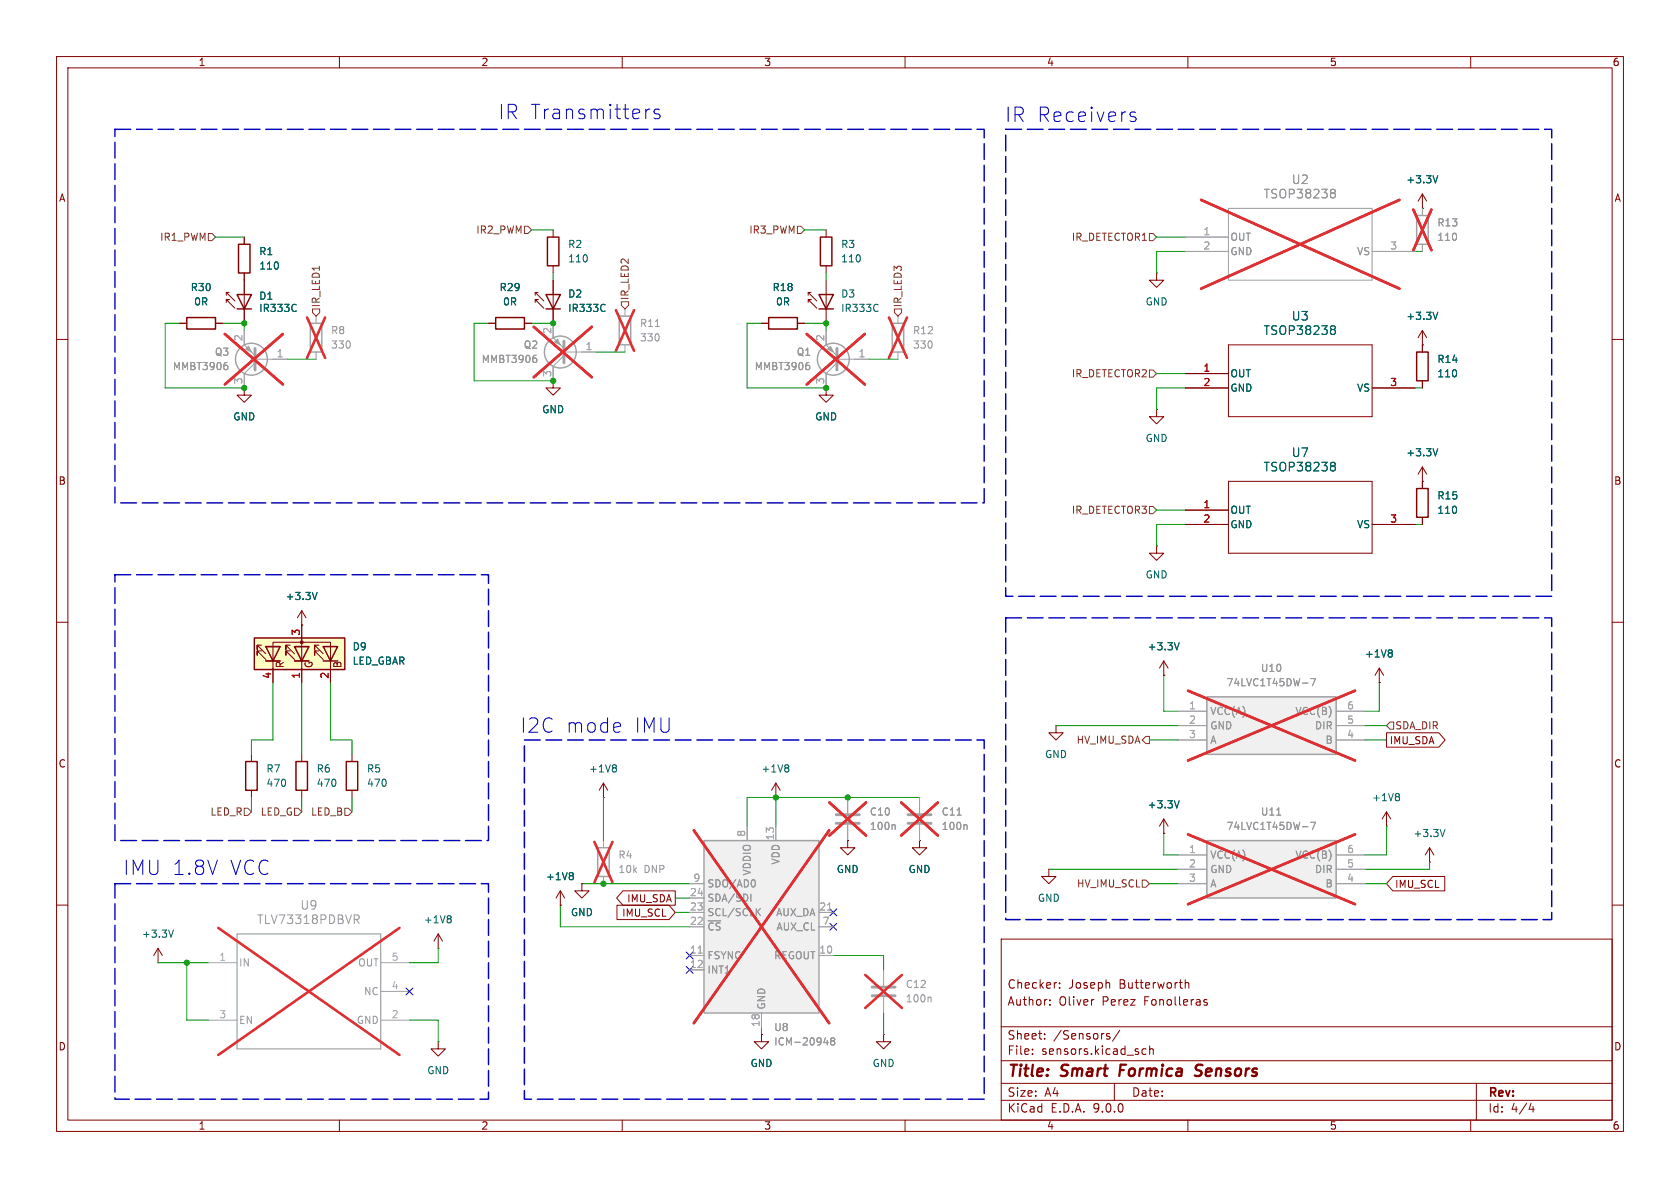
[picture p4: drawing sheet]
<svg xmlns="http://www.w3.org/2000/svg" width="297mm" height="210mm" viewBox="0 0 297 210" stroke-linecap="round" stroke-linejoin="round" font-family="sans-serif">
<g fill="none" stroke="#840000" stroke-width=".18">
<path d="M10 10h277v190h-277zM12 12h273v186h-273zM60 10v2M110 10v2M160 10v2M210 10v2M260 10v2M86.4 57.2h1.2M92.7 57.2h1.3M94.6 53.5v-.5h.5h-.5l1.5 1.5M94.6 51.7v.5M95.1 51.7h-.5l1.5 1.5"/>
<path d="M97.8 40.6v1.3M97.8 47v1.3M97.8 49.5v7.7M134.6 57.2h1.3M141 57.2h1.2M10 60h2M97.8 67.3v1.3h1.3l-1.3 1.3-1.3-1.3h1.3M97.8 67.3h.1M285 60h2M10 110h2M53.3 110.5h.1M53.3 108l-.7 1.2"/>
<path d="M53.3 108l.8 1.2M53.3 108v2.5M285 110h2M186.7 128.3v1.2h1.3l-1.3 1.3-1.3-1.3h1.3M186.7 128.3h.1M162.6 148.6v1.3h1.2l-1.2 1.2-1.3-1.2h1.3M162.6 148.6h.1M10 160h2M177 166h108v32h-108zM185.6 177.6v.1M185.6 176.8v.1M187.3 174.6v.1"/>
<path d="M187.3 173.8v.1M193.2 176.7h.2M209.5 173.2v1.5M209.5 173.8l.2-.1 .4 .1 .1 .9M213.4 176.8l-.4-.1-.2 .2 .1 .2 .5 .2v.3h-.6M285 160h2M60 198v2M110 198v2M156.2 182.9v1.3h1.3l-1.3 1.2-1.3-1.2h1.3M156.2 182.9h.1M160 198v2M177 194.5h108"/>
<path d="M177 191.5h108M177 187.5h108M177 181.5h108M182.5 186.3v.1M182.5 185.5v.1M184.7 183.6v.1M184.7 182.8v.1M195.8 183.2l.4 .1v.2l-.2 .2h-.3M195.8 182.7l.4 .1M197 191.5v3M198 182.1l-1.3 2M202.6 185.5l-.4-.1-.3 .3v.4l.1 .2h.6"/>
<path d="M203.2 185.5l.3-.1 .3 .1 .1 .9M203.2 184.9v1.5M210 198v2M260 198v2M261 191.5v6.5M270.7 195l-.4 1.1h.9M271 195.6v1"/>
</g>
<path d="M198.1 188.2l-.2 2M212.3 190a.85 .85 0 0 1-1.1 .1M212.3 188.2l-.7 .1a.46 .46 0 0 0-.2 .5 .46 .46 0 0 0 .3 .4l.6 .2" fill="none" stroke="#840000" stroke-width=".4"/>
<g fill="none" stroke="#a1a1a1" stroke-width=".18">
<path d="M251.5 36.8v1.3M97.8 57.2v2.5l1.9 1.9M146 58.4v2.6l2 1.9M251.5 43.2v1.3M99.7 62.2h5.7M99.7 62.9l-1.9 1.9v2.5M148 63.5h5.7M148 64.1l-2 1.9v2.6M106.7 148.6v1.3M106.7 154.9v1.3M149.9 141v2.8M149.9 145.8v2.8"/>
<path d="M162.6 141v2.8M162.6 145.8v2.8"/>
</g>
<path d="M99.7 60.3v3.8M148 61.6v3.8M147.8 144h4.1M147.8 145.5h4.1M160.5 144h4.1M160.5 145.5h4.1" fill="none" stroke="#a1a1a1" stroke-width=".51"/>
<g fill="none" stroke="#a1a1a1" stroke-width=".25">
<path d="M250.4 38.1h2.1v5.1h-2.1zM105.7 149.9h2v5h-2z"/>
<circle cx="99.1" cy="62.2" r="2.82"/>
<circle cx="147.3" cy="63.5" r="2.82"/>
</g>
<g fill="#a1a1a1" stroke="#a1a1a1" stroke-width=".18">
<path d="M146.3 61.7l.5-.5 .5 1z"/>
<path d="M98 60.5l.6-.6 .5 1.1z"/>
</g>
<path d="M94.5 62.8h.3M94.7 63.3l.2 .2v.3l-.2 .3M142.8 64.1h.2M142.9 64.6l.3 .2v.3l-.3 .2M158.1 145.8l.2 .2v.6M169.2 144.1h.7M170.8 145.8l.2 .2v.6" fill="none" stroke="#989898" stroke-width=".18"/>
<path d="M249.9 37.1l3.2 7.1M253.1 37.1l-3.2 7.1M94.4 57.8l10.2 8.9M104.6 57.8l-10.2 8.9M142.6 59l10.3 9M152.9 59l-10.3 9M105.1 148.8l3.2 7.2M108.3 148.8l-3.2 7.2M146.6 141.9l6.5 5.8M153.1 141.9l-6.5 5.8M159.3 141.9l6.5 5.8M165.8 141.9l-6.5 5.8" fill="none" stroke="#e12e31" stroke-width=".46"/>
<path d="M87.6 56.1h5.1v2.1h-5.1zM96.5 52.1h2.6l-1.3 2.5zM96.5 54.6h2.6M96.8 41.9h2v5.1h-2zM135.9 56.1h5.1v2.1h-5.1z" fill="none" stroke="#840000" stroke-width=".25"/>
<path d="M106.7 53.8l.3 .1M107 54.9l-.3 .2M56.1 104.7l-.5 1.3" fill="none" stroke="#006464" stroke-width=".18"/>
<path d="M45 112.8h16v5.6h-16z" fill="#ffffc2"/>
<path d="M45 112.8h16v5.6h-16zM47 114.3h2.5l-1.2 2.5zM47 116.8h2.5M52.1 114.3h2.5l-1.3 2.5zM52.1 116.8h2.5M57.1 114.3h2.6l-1.3 2.5zM57.1 116.8h2.6" fill="none" stroke="#840000" stroke-width=".25"/>
<g fill="none" stroke="#840000" stroke-width=".18">
<path d="M46.2 115.1h-.7v.7v-.7l1.5 1.5M46.2 114h-.7v.8v-.8l1.5 1.6M47 116.8h2.5M47 114.3h.1M47 114.3h2.5zM51.3 115.1h-.8v.7v-.7l1.6 1.5M51.3 114h-.8v.8v-.8l1.6 1.6M52.1 116.8h2.5M52.1 114.3h.1M52.1 114.3h2.5zM53.3 110.5v10.2M56.4 115.1h-.8v.7v-.7l1.5 1.5"/>
<path d="M56.4 114h-.8v.8v-.8l1.5 1.6M48.3 120.7v-7.2h10.1v7.2"/>
</g>
<circle cx="53.3" cy="113.5" r=".25" fill="#840000" stroke="#840000" stroke-width=".18"/>
<path d="M213.4 123.2h22.8v10.2h-22.8z" fill="#f0f0f0"/>
<g fill="none" stroke="#a1a1a1" stroke-width=".25">
<path d="M54.9 57.2h2v5h-2zM109.5 55.9h2v5.1h-2zM157.7 57.2h2.1v5h-2.1zM213.4 123.2h22.8v10.2h-22.8z"/>
<circle cx="44.4" cy="63.5" r="2.82"/>
</g>
<g fill="none" stroke="#a1a1a1" stroke-width=".18">
<path d="M43.2 58.4v2.6l1.9 1.9M55.9 55.9v1.3M110.5 54.6v1.3M158.7 55.9v1.3M45.1 63.5h5.7M45.1 64.1l-1.9 1.9v2.6M55.9 62.2v1.3M110.5 61v1.2M158.7 62.2v1.3M208.3 125.7h5.1M208.3 128.3h5.1M208.3 130.8h5.1"/>
<path d="M236.2 125.7h5.1M236.2 128.3h5.1M236.2 130.8h5.1M36.8 170.2h5.1M67.3 170.2h5.1M67.3 175.3h5.1M156.2 171.5v2.7M156.2 176.3v2.8M36.8 180.3h5.1M67.3 180.3h5.1"/>
</g>
<path d="M115.9 57.7h.7M39.9 64.1h.3M40 64.6l.3 .2v.3l-.3 .2M231.7 120h.9l-.6 1.2M62.6 161.7h.6l.3 .3-.1 .5h-.8M63 162.5l.5 .8M164.4 176.3l.2 .1v.7" fill="none" stroke="#989898" stroke-width=".18"/>
<g fill="none" stroke="#e12e31" stroke-width=".46">
<path d="M39.8 59l10.2 9M50 59l-10.2 9M54.3 56.1l3.2 7.2M57.5 56.1l-3.2 7.2M108.9 54.8l3.2 7.2M112.1 54.8l-3.2 7.2M157.1 56.1l3.3 7.2M160.4 56.1l-3.3 7.2M210 122.1l29.5 12.3M239.5 122.1l-29.5 12.3M38.6 164l32 22.5M70.6 164l-32 22.5"/>
<path d="M153 172.3l6.4 5.9M159.4 172.3l-6.4 5.9"/>
</g>
<path d="M33 56.1h5.1v2.1h-5.1zM41.9 52.1h2.5l-1.2 2.5zM41.9 54.6h2.5M42.2 43.2h2v5.1h-2zM144.8 52.1h2.5l-1.3 2.5zM144.8 54.6h2.5M145 41.9h2.1v5.1h-2.1zM43.4 134.6h2.1v5.1h-2.1zM52.3 134.6h2.1v5.1h-2.1zM61.2 134.6h2v5.1h-2z" fill="none" stroke="#840000" stroke-width=".25"/>
<g fill="none" stroke="#840000" stroke-width=".18">
<path d="M31.7 57.2h1.3M38.1 57.2h1.3M40 53.5v-.5h.5h-.5l1.5 1.5M40 51.7v.5M40.5 51.7h-.5l1.5 1.5M43.2 41.9v1.3M43.2 48.3v8.9M142.9 53.5v-.5h.5h-.5l1.5 1.5M142.9 51.7v.5M143.4 51.7h-.5l1.5 1.5M146 40.6v1.3M146 47v1.3"/>
<path d="M146 49.5v7.7M43.2 68.6v1.3h1.2l-1.2 1.2-1.3-1.2h1.3M43.2 68.6h.1M146 68.6v1.3h1.3l-1.3 1.2-1.2-1.2h1.2M146 68.6h.1M205.7 119.4h.1M205.7 116.8l-.7 1.3M205.7 116.8l.8 1.3M205.7 116.8v2.6M44.4 133.4v1.2M44.4 139.7v1.3M53.3 133.4v1.2"/>
<path d="M53.3 139.7v1.3M62.2 133.4v1.2M62.2 139.7v1.3M137.2 138.4l-.8 1.3M137.2 138.4l.7 1.3M137.2 138.4v2.6M137.2 141h.1M149.9 148.6v1.3h1.2l-1.2 1.2-1.3-1.2h1.3M149.9 148.6h.1M205.7 147.3h.1M205.7 144.8v2.5M205.7 144.8l-.7 1.3"/>
<path d="M205.7 144.8l.8 1.3M27.9 170.2h.1M27.9 167.6l-.7 1.3M27.9 167.6l.8 1.3M27.9 167.6v2.6M77.5 167.6h.1M77.5 165.1l-.8 1.3M77.5 165.1l.7 1.3M77.5 165.1v2.5M77.5 184.2v1.2h1.2l-1.2 1.3-1.3-1.3h1.3M77.5 184.2h.1M134.6 182.9v1.3h1.3l-1.3 1.2-1.3-1.2h1.3"/>
<path d="M134.6 182.9h.1"/>
</g>
<path d="M52.1 53.8l.3 .1M52.4 54.9l-.3 .2M155 53.8l.2 .1M155.2 54.9l-.2 .2M208.5 113.6l-.5 1.3M139.2 135.2l.3 .2-.3 .3 .3 .3v.2l-.3 .3M208.5 141.5l-.5 1.3M30.7 164.4l-.5 1.3M79.5 161.9l.3 .2-.3 .3 .3 .3v.2l-.3 .2" fill="none" stroke="#006464" stroke-width=".18"/>
<path d="M45.1 61.6v3.8M154.2 174.5h4M154.2 176h4" fill="none" stroke="#a1a1a1" stroke-width=".51"/>
<path d="M43.4 61.7l.5-.5 .5 1z" fill="#a1a1a1" stroke="#a1a1a1" stroke-width=".18"/>
<path d="M41.9 165.1h25.4v20.3h-25.4z" fill="none" stroke="#a1a1a1" stroke-width=".2"/>
<path d="M124.5 148.6h20.3v30.5h-20.3z" fill="#f0f0f0"/>
<path d="M124.5 148.6h20.3v30.5h-20.3z" fill="none" stroke="#a1a1a1" stroke-width=".25"/>
<path d="M121.9 156.2h2.6M121.9 158.8h2.6M132.1 146.1v2.5M137.2 146.1v2.5M121.9 161.3h2.6M121.9 163.8h2.6M121.9 168.9h2.6M121.9 171.5h2.6M134.6 179.1v2.5M144.8 161.3h2.5M144.8 163.8h2.5M144.8 168.9h2.5" fill="none" stroke="#a1a1a1" stroke-width=".18"/>
<path d="M132.7 158.1v1.2M133.2 155.5a.79 .79 0 0 1 0 1.3M133.9 161.1l.5 .8M134.4 160.6l-.7 .7M145.6 184.3h.8M146.2 183.9v.8M147.1 184l-.2-.2 .2-.3h.2l.3 .2-.3 .3M147.1 184l-.2 .2v.4l.2 .1h.4l.1-.2v-.3l-.3-.2M147.1 184h.2" fill="none" stroke="#989898" stroke-width=".18"/>
<path d="M123.4 168.5h.8M146.3 160.9h.7" fill="none" stroke="#aaa" stroke-width=".18"/>
<path d="M122.7 146.8l23.9 34.1M146.6 146.8l-23.9 34.1" fill="none" stroke="#e12e31" stroke-width=".46"/>
<g fill="none" stroke="#840000" stroke-width=".18">
<path d="M204.5 48.3v1.2h1.2l-1.2 1.3-1.3-1.3h1.3M204.5 48.3h.1M204.5 72.4v1.3h1.2l-1.2 1.2-1.3-1.2h1.3M204.5 72.4h.1M204.5 96.5v1.3h1.2l-1.2 1.3-1.3-1.3h1.3M204.5 96.5h.1M243.8 118.1l-.7 1.3M243.8 118.1l.8 1.3M243.8 118.1v2.6M106.7 138.4l-.8 1.3M106.7 138.4l.7 1.3M106.7 138.4v2.6"/>
<path d="M243.8 120.7h.1M99.1 157.5l-.8 1.3M99.1 157.5l.7 1.3M99.1 157.5v2.5M102.9 156.2v1.3h1.2l-1.2 1.3-1.3-1.3h1.3M102.9 156.2h.1M106.7 141h.1M245.1 146.1h.1M245.1 143.5l-.8 1.3M245.1 143.5l.8 1.3M245.1 143.5v2.6M252.7 152.4h.1"/>
<path d="M252.7 149.9l-.7 1.2M252.7 149.9l.8 1.2M252.7 149.9v2.5M99.1 160h.1"/>
</g>
<path d="M245.9 114.9l.2 .2-.2 .3 .2 .3v.2l-.2 .2M108.7 135.2l.3 .2-.3 .3 .3 .3v.2l-.3 .3M101.1 154.2l.3 .3-.3 .3 .3 .2v.3l-.3 .2M247.2 140.3l.2 .2-.2 .3 .2 .3v.2l-.2 .2M255.5 146.6l-.5 1.3" fill="none" stroke="#006464" stroke-width=".18"/>
<path d="M213.4 148.6h22.8v10.2h-22.8z" fill="#f0f0f0"/>
<path d="M213.4 148.6h22.8v10.2h-22.8z" fill="none" stroke="#a1a1a1" stroke-width=".25"/>
<g fill="none" stroke="#a1a1a1" stroke-width=".18">
<path d="M217.2 36.8h25.4v12.7h-25.4zM251.5 36.8v1.3M43.2 58.4v2.6M97.8 57.2v2.5M146 58.4v2.6M209.5 41.9h7.7M209.5 44.5h7.7M242.6 44.5h7.6M251.5 43.2v1.3M43.2 66v2.6M48.3 63.5h2.5M97.8 64.8v2.5"/>
<path d="M102.9 62.2h2.5M146 66v2.6M151.1 63.5h2.6M208.3 125.7h5.1M208.3 128.3h5.1M208.3 130.8h5.1M236.2 125.7h5.1M236.2 128.3h5.1M236.2 130.8h5.1M121.9 156.2h2.6M121.9 158.8h2.6M132.1 146.1v2.5"/>
<path d="M137.2 146.1v2.5M149.9 141v2.8M149.9 145.8v2.8M162.6 141v2.8M162.6 145.8v2.8M208.3 151.1h5.1M208.3 153.7h5.1M208.3 156.2h5.1M236.2 151.1h5.1M236.2 153.7h5.1M236.2 156.2h5.1M121.9 161.3h2.6"/>
<path d="M121.9 163.8h2.6M121.9 168.9h2.6M121.9 171.5h2.6M134.6 179.1v2.5M144.8 161.3h2.5M144.8 163.8h2.5M144.8 168.9h2.5"/>
</g>
<g fill="none" stroke="#989898" stroke-width=".18">
<path d="M235.5 33.5h.3l.3 .3-.3 .3M235.5 34.1h.3M235.8 34.1l.2 .2 .1 .4-.2 .2-.4 .1M39.9 64.1h.3M40 64.6l.3 .2v.3l-.3 .2M94.5 62.8h.3M94.7 63.3l.2 .2v.3l-.2 .3M142.8 64.1h.2M142.9 64.6l.3 .2v.3l-.3 .2M231.7 120h.9l-.6 1.2M132.7 158.1v1.2M133.2 155.5a.79 .79 0 0 1 0 1.3"/>
<path d="M158.1 145.8l.2 .2v.6M169.2 144.1h.7M170.8 145.8l.2 .2v.6M225.7 144.1h.7M231.7 145.4h.9l-.6 1.2M133.9 161.1l.5 .8M134.4 160.6l-.7 .7M145.6 184.3h.8M146.2 183.9v.8M147.1 184l-.2-.2 .2-.3h.2l.3 .2-.3 .3M147.1 184l-.2 .2v.4l.2 .1h.4l.1-.2v-.3l-.3-.2M147.1 184h.2"/>
</g>
<g fill="none" stroke="#e12e31" stroke-width=".46">
<path d="M212.3 35.3l35.1 15.7M247.4 35.3l-35.1 15.7M249.9 37.1l3.2 7.1M253.1 37.1l-3.2 7.1M39.8 59l10.2 9M50 59l-10.2 9M94.4 57.8l10.2 8.9M104.6 57.8l-10.2 8.9M142.6 59l10.3 9M152.9 59l-10.3 9M210 122.1l29.5 12.3M239.5 122.1l-29.5 12.3"/>
<path d="M122.7 146.8l23.9 34.1M146.6 146.8l-23.9 34.1M146.6 141.9l6.5 5.8M153.1 141.9l-6.5 5.8M159.3 141.9l6.5 5.8M165.8 141.9l-6.5 5.8M210 147.5l29.5 12.3M239.5 147.5l-29.5 12.3"/>
</g>
<g fill="none" stroke="#840000" stroke-width=".18">
<path d="M251.5 36.8h.1M251.5 34.3v2.5M251.5 34.3l-.8 1.3M251.5 34.3l.7 1.3M31.7 57.2h1.3M38.1 57.2h1.3M43.2 41.9v1.3M43.2 48.3v3.8M43.2 54.6v2.6M86.4 57.2h1.2M92.7 57.2h1.3M97.8 49.5v2.6"/>
<path d="M97.8 54.6v2.6M134.6 57.2h1.3M141 57.2h1.2M251.5 58.4v3.8M251.5 58.4l-.8 1.3M251.5 58.4l.7 1.3M43.2 68.6h.1M97.8 67.3h.1M146 68.6h.1M209.5 66h7.7M209.5 68.6h7.7M217.2 61h25.4v12.7h-25.4z"/>
<path d="M242.6 68.6h7.6M251.5 61h.1M251.5 67.3v1.3M209.5 90.2h7.7M209.5 92.7h7.7M217.2 85.1h25.4v12.7h-25.4zM242.6 92.7h7.6M251.5 85.1h.1M251.5 82.6l-.8 1.2M251.5 82.6l.7 1.2M251.5 82.6v3.8M251.5 91.4v1.3"/>
<path d="M48.3 118.1v2.6M53.3 110.5h.1M53.3 110.5v2.5M53.3 118.1v2.6M58.4 118.1v2.6M205.7 119.4h.1M243.8 120.7h.1M245.1 129.5h9.3l1.1 1.3-1.1 1.3h-9.3zM102.9 156.2h.1M110.1 157.5h9.3v2.5h-9.3l-1.1-1.2zM149.9 148.6h.1M162.6 148.6h.1"/>
<path d="M185.4 153.7v1.2h1.3l-1.3 1.3-1.3-1.3h1.3M185.4 153.7h.1M205.7 147.3h.1M246.2 154.9h9.2v2.6h-9.2l-1.1-1.3zM99.1 160h.1M109.1 160h9.2l1.1 1.3-1.1 1.3h-9.2zM134.6 182.9h.1"/>
</g>
<g fill="none" stroke="#006464" stroke-width=".18">
<path d="M254.2 31.1l-.4 1.2M52.1 53.8l.3 .1M52.4 54.9l-.3 .2M106.7 53.8l.3 .1M107 54.9l-.3 .2M235.5 57.6h.3l.3 .3-.3 .3M235.5 58.2h.3M235.8 58.2l.2 .2 .1 .4-.2 .2-.4 .1M254.2 55.2l-.4 1.3M254.2 79.3l-.4 1.3M235.5 81.7h.3l.3 .3-.3 .4M235.5 82.4h.3"/>
<path d="M235.8 82.4l.2 .1 .1 .5-.2 .2h-.4M56.1 104.7l-.5 1.3M208.5 113.6l-.5 1.3M245.9 114.9l.2 .2-.2 .3 .2 .3v.2l-.2 .2M101.1 154.2l.3 .3-.3 .3 .3 .2v.3l-.3 .2M208.5 141.5l-.5 1.3"/>
</g>
<path d="M250.4 62.2h2.1v5.1h-2.1zM250.4 86.4h2.1v5h-2.1z" fill="none" stroke="#840000" stroke-width=".25"/>
<g fill="none" stroke="#725600" stroke-width=".18">
<path d="M36.8 41.3h.7l.6 .6-.6 .6h-.7zM55.2 54.6h1.3v.6l-.6 .7-.7-.7zM92.7 40h.6l.7 .6-.7 .7h-.6zM109.9 53.3h1.2v.7l-.6 .6-.6-.6zM141 40h.6l.6 .6-.6 .7h-.6zM158.1 54.6h1.3v.6l-.7 .7-.6-.7zM203.2 41.3h.6l.7 .6-.7 .6h-.6zM203.2 65.4h.6l.7 .6-.7 .7h-.6zM203.2 89.5h.6l.7 .7-.7 .6h-.6zM202.6 130.2h.6v1.2h-.6l-.7-.6zM245.7 127.6h.7v1.3h-.7l-.6-.6zM43.2 142.9h.6l.6 .6-.6 .6h-.6z"/>
<path d="M52.1 142.9h.6l.6 .6-.6 .6h-.6zM61 142.9h.6l.6 .6-.6 .6h-.6zM201.9 155.6h.7l.6 .6-.6 .6h-.7z"/>
</g>
<g fill="none" stroke="#009600" stroke-width=".18">
<path d="M31.7 57.2h-2.5v11.4h14M38.1 41.9h5.1M39.4 57.2h3.8v1.2M86.4 57.2h-2.6v10.1h14M94 57.2h3.8M94 40.6h3.8M97.8 48.3v1.2M134.6 57.2h-2.5v11.4h13.9M142.2 57.2h3.8v1.2M142.2 40.6h3.8M146 48.3v1.2M204.5 41.9h5"/>
<path d="M209.5 44.5h-5v3.8M250.2 44.5h1.3M50.8 63.5h5.1M105.4 62.2h5.1M153.7 63.5h5M204.5 66h5M209.5 68.6h-5v3.8M250.2 68.6h1.3M204.5 90.2h5M209.5 92.7h-5v3.8M250.2 92.7h1.3M205.7 119.4v6.3h2.6"/>
<path d="M48.3 120.7v10.1h-3.9v2.6M53.3 120.7v12.7M58.4 120.7v10.1h3.8v2.6M186.7 128.3h21.6M203.2 130.8h5.1M241.3 130.8h3.8M241.3 128.3h3.8M243.8 120.7v5h-2.5M44.4 141v2.5M53.3 141v2.5M62.2 141v2.5M102.9 156.2h19"/>
<path d="M106.7 141v7.6M119.4 158.8h2.5M137.2 141v5.1M162.6 141h-30.5v5.1M185.4 153.7h22.9M203.2 156.2h5.1M205.7 147.3v3.8h2.6M241.3 156.2h3.8M245.1 146.1v5h-3.8M252.7 152.4v1.3h-11.4M27.9 170.2h8.9M33 170.2v10.1h3.8"/>
<path d="M77.5 167.6v2.6h-5.1M99.1 160v3.8h22.8M119.4 161.3h2.5M147.3 168.9h8.9v2.6M156.2 179.1v3.8M72.4 180.3h5.1v3.9M134.6 181.6v1.3"/>
</g>
<path d="M71.8 174.7l1.2 1.2M73 174.7l-1.2 1.2M121.3 170.8l1.2 1.3M121.3 168.3l1.2 1.2M122.5 170.8l-1.2 1.3M122.5 168.3l-1.2 1.2M146.7 160.7l1.2 1.2M146.7 163.2l1.2 1.2M147.9 160.7l-1.2 1.2M147.9 163.2l-1.2 1.2" fill="none" stroke="#000084" stroke-width=".18"/>
<path d="M114.9 19.3l-.5 .1M116.6 19.4l-.6-.1-.4 .4 .1 .3 .9 .3 .1 .2-.1 .4-.3 .1-.7-.1M199.9 19.9l.2-.1 .6 .1M199.9 20.5l.6 .1 .4 .4-.2 .4-.7 .1" fill="none" stroke="#0000c2" stroke-width=".18"/>
<path d="M20.3 22.9h153.7v66h-153.7zM177.8 22.9h96.5v82.5h-96.5zM20.3 101.6h66.1v47h-66.1zM177.8 109.2h96.5v53.4h-96.5zM92.7 130.8h81.3v63.5h-81.3zM20.3 156.2h66.1v38.1h-66.1z" fill="none" stroke="#0000c2" stroke-width=".25" stroke-dasharray="2.8 1"/>
<path d="M123.4 168.5h.8M146.3 160.9h.7" fill="none" stroke="#aaa" stroke-width=".18"/>
<g fill="#009600" stroke="#009600" stroke-width=".18">
<circle cx="106.7" cy="156.2" r=".46"/>
<circle cx="33" cy="170.2" r=".46"/>
<circle cx="146" cy="68.6" r=".46"/>
<circle cx="146" cy="57.2" r=".46"/>
<circle cx="97.8" cy="67.3" r=".46"/>
<circle cx="137.2" cy="141" r=".46"/>
<circle cx="149.9" cy="141" r=".46"/>
<circle cx="97.8" cy="57.2" r=".46"/>
<circle cx="43.2" cy="68.6" r=".46"/>
<circle cx="43.2" cy="57.2" r=".46"/>
</g>
<g font-size="3.5" fill="#0000c2">
<text x="88.1" y="21.3">IR Transmitters</text>
<text x="177.7" y="21.8">IR Receivers</text>
<text x="91.9" y="129.8">I2C</text>
<text x="100" y="129.8">mode</text>
<text x="112" y="129.8">IMU</text>
<text x="21.8" y="154.9">IMU 1.8V</text>
<text x="40.5" y="154.9">VCC</text>
</g>
<g font-size="2.8" fill="#840000">
<text x="178" y="190.9">Title:</text>
<text x="187.7" y="190.9">Smart</text>
<text x="198.7" y="190.9">Formica</text>
<text x="213" y="190.9">Sensors</text>
</g>
<g font-size="2.1" fill="#989898">
<text x="223.3" y="35.3">TSOP38238</text>
<text x="228.3" y="32.7">U2</text>
<text x="53" y="161">U9</text>
<text x="45.4" y="163.6">TLV73318PDBVR</text>
</g>
<g font-size="2.1" fill="#006464">
<text x="223.3" y="59.4">TSOP38238</text>
<text x="228.3" y="56.9">U3</text>
<text x="223.3" y="83.5">TSOP38238</text>
<text x="228.3" y="81">U7</text>
</g>
<g font-size="2.1" fill="#840000">
<text x="178" y="178">Author:</text>
<text x="178" y="175">Checker:</text>
<text x="187.2" y="178">Oliver</text>
<text x="188.9" y="175">Joseph</text>
<text x="194.9" y="178">Perez</text>
<text x="197.9" y="175">Butterworth</text>
<text x="202.4" y="178">Fonolleras</text>
<text x="178" y="184">Sheet:</text>
<text x="186.2" y="184">/Sensors/</text>
<text x="178" y="186.7">File:</text>
<text x="184.1" y="186.7">sensors.kicad_sch</text>
<text x="178" y="196.9">KiCad</text>
<text x="178" y="194.1">Size:</text>
<text x="184.7" y="194.1">A4</text>
<text x="185.7" y="196.9">E.D.A.</text>
<text x="193.3" y="196.9">9.0.0</text>
<text x="200" y="194.1">Date:</text>
<text x="263" y="194.3">Rev:</text>
<text x="263" y="196.9">Id:</text>
<text x="267.1" y="196.9">4/4</text>
</g>
<g font-size="1.8" fill="#840000">
<text x="35" y="11.9">1</text>
<text x="85" y="11.9">2</text>
<text x="135" y="11.9">3</text>
<text x="185" y="11.9">4</text>
<text x="235" y="11.9">5</text>
<text x="285" y="11.9">6</text>
<text x="10.3" y="35.9">A</text>
<text x="285.3" y="35.9">A</text>
<text x="10.3" y="85.9">B</text>
<text x="285.3" y="85.9">B</text>
<text x="50.4" y="118.2" transform="rotate(-90 50.4 118.2)">R</text>
<text x="55.5" y="118.2" transform="rotate(-90 55.5 118.2)">G</text>
<text x="60.6" y="118.2" transform="rotate(-90 60.6 118.2)">B</text>
<text x="245.6" y="131.8">IMU_SDA</text>
<text x="10.3" y="135.9">C</text>
<text x="285.3" y="135.9">C</text>
<text x="110.8" y="159.7">IMU_SDA</text>
<text x="246.5" y="157.2">IMU_SCL</text>
<text x="109.9" y="162.2">IMU_SCL</text>
<text x="10.3" y="185.9">D</text>
<text x="285.3" y="185.9">D</text>
<text x="35" y="199.9">1</text>
<text x="85" y="199.9">2</text>
<text x="135" y="199.9">3</text>
<text x="185" y="199.9">4</text>
<text x="235" y="199.9">5</text>
<text x="285" y="199.9">6</text>
</g>
<g font-size="1.8" fill="#006464">
<text x="248.5" y="32.6">+3.3V</text>
<text x="45.7" y="45.3">R1</text>
<text x="45.7" y="47.9">110</text>
<text x="100.3" y="44">R2</text>
<text x="100.3" y="46.6">110</text>
<text x="148.6" y="44">R3</text>
<text x="148.6" y="46.6">110</text>
<text x="33.6" y="51.7">R30</text>
<text x="45.7" y="53.2">D1</text>
<text x="88.2" y="51.7">R29</text>
<text x="100.3" y="52.8">D2</text>
<text x="136.5" y="51.7">R18</text>
<text x="148.6" y="52.8">D3</text>
<text x="34.2" y="54.2">0R</text>
<text x="45.7" y="55.3">IR333C</text>
<text x="88.8" y="54.2">0R</text>
<text x="100.3" y="55.3">IR333C</text>
<text x="137.1" y="54.2">0R</text>
<text x="148.6" y="55.3">IR333C</text>
<text x="202.4" y="54.2">GND</text>
<text x="248.5" y="56.7">+3.3V</text>
<text x="254" y="64.4">R14</text>
<text x="217.4" y="66.9">OUT</text>
<text x="217.4" y="69.4">GND</text>
<text x="239.8" y="69.4">VS</text>
<text x="254" y="66.9">110</text>
<text x="41.1" y="74.5">GND</text>
<text x="95.8" y="73.3">GND</text>
<text x="144" y="74.5">GND</text>
<text x="202.4" y="78.3">GND</text>
<text x="248.5" y="80.9">+3.3V</text>
<text x="254" y="88.5">R15</text>
<text x="217.4" y="91">OUT</text>
<text x="217.4" y="93.6">GND</text>
<text x="239.8" y="93.6">VS</text>
<text x="254" y="91">110</text>
<text x="50.4" y="106.3">+3.3V</text>
<text x="202.4" y="102.5">GND</text>
<text x="62.2" y="115.2">D9</text>
<text x="62.2" y="117.7">LED_GBAR</text>
<text x="202.8" y="115.2">+3.3V</text>
<text x="241.2" y="116.4">+1V8</text>
<text x="47" y="136.8">R7</text>
<text x="55.9" y="136.8">R6</text>
<text x="64.8" y="136.8">R5</text>
<text x="104" y="136.8">+1V8</text>
<text x="134.5" y="136.8">+1V8</text>
<text x="184.7" y="134.2">GND</text>
<text x="47" y="139.3">470</text>
<text x="55.9" y="139.3">470</text>
<text x="64.8" y="139.3">470</text>
<text x="202.8" y="143.1">+3.3V</text>
<text x="242.5" y="141.8">+1V8</text>
<text x="249.8" y="148.2">+3.3V</text>
<text x="96.4" y="155.8">+1V8</text>
<text x="147.8" y="154.5">GND</text>
<text x="160.5" y="154.5">GND</text>
<text x="183.4" y="159.6">GND</text>
<text x="25" y="166">+3.3V</text>
<text x="74.8" y="163.4">+1V8</text>
<text x="100.8" y="162.2">GND</text>
<text x="75.4" y="190.1">GND</text>
<text x="132.6" y="188.8">GND</text>
<text x="154.2" y="188.8">GND</text>
</g>
<g font-size="1.8" fill="#725600">
<text x="84.1" y="41.5">IR2_PWM</text>
<text x="132.4" y="41.5">IR3_PWM</text>
<text x="28.2" y="42.8">IR1_PWM</text>
<text x="189.4" y="42.8">IR_DETECTOR1</text>
<text x="111.4" y="53.1" transform="rotate(-90 111.4 53.1)">IR_LED2</text>
<text x="56.7" y="54.4" transform="rotate(-90 56.7 54.4)">IR_LED1</text>
<text x="159.6" y="54.4" transform="rotate(-90 159.6 54.4)">IR_LED3</text>
<text x="189.4" y="66.9">IR_DETECTOR2</text>
<text x="189.4" y="91">IR_DETECTOR3</text>
<text x="190.2" y="131.7">HV_IMU_SDA</text>
<text x="246.6" y="129.1">SDA_DIR</text>
<text x="37.1" y="144.4">LED_R</text>
<text x="46" y="144.4">LED_G</text>
<text x="54.9" y="144.4">LED_B</text>
<text x="190.3" y="157.1">HV_IMU_SCL</text>
</g>
<g font-size="1.8" fill="#aaa">
<text x="212.7" y="41.7">1</text>
<text x="212.7" y="44.2">2</text>
<text x="245.7" y="44.2">3</text>
<text x="97.5" y="59.1" transform="rotate(-90 97.5 59.1)">2</text>
<text x="42.9" y="60.4" transform="rotate(-90 42.9 60.4)">2</text>
<text x="48.8" y="63.2">1</text>
<text x="103.4" y="62">1</text>
<text x="145.8" y="60.4" transform="rotate(-90 145.8 60.4)">2</text>
<text x="151.7" y="63.2">1</text>
<text x="42.9" y="68" transform="rotate(-90 42.9 68)">3</text>
<text x="97.5" y="66.7" transform="rotate(-90 97.5 66.7)">3</text>
<text x="145.8" y="68" transform="rotate(-90 145.8 68)">3</text>
<text x="210.1" y="125.5">1</text>
<text x="238.1" y="125.5">6</text>
<text x="210.1" y="128">2</text>
<text x="210.1" y="130.6">3</text>
<text x="238.1" y="128">5</text>
<text x="238.1" y="130.6">4</text>
<text x="131.8" y="148" transform="rotate(-90 131.8 148)">8</text>
<text x="136.9" y="148.6" transform="rotate(-90 136.9 148.6)">13</text>
<text x="122.5" y="156">9</text>
<text x="210.1" y="150.9">1</text>
<text x="210.1" y="153.4">2</text>
<text x="210.1" y="156">3</text>
<text x="238.1" y="150.9">6</text>
<text x="238.1" y="153.4">5</text>
<text x="238.1" y="156">4</text>
<text x="121.9" y="158.5">24</text>
<text x="121.9" y="161">23</text>
<text x="144.7" y="161">21</text>
<text x="121.9" y="163.6">22</text>
<text x="145.3" y="163.6">7</text>
<text x="38.7" y="169.9">1</text>
<text x="69.1" y="169.9">5</text>
<text x="121.9" y="168.7">11</text>
<text x="121.9" y="171.2">12</text>
<text x="144.7" y="168.7">10</text>
<text x="69.1" y="175">4</text>
<text x="38.7" y="180.1">3</text>
<text x="69.1" y="180.1">2</text>
<text x="134.4" y="181.7" transform="rotate(-90 134.4 181.7)">18</text>
</g>
<g font-size="1.8" fill="#989898">
<text x="254" y="40.2">R13</text>
<text x="217.4" y="42.8">OUT</text>
<text x="217.4" y="45.3">GND</text>
<text x="239.8" y="45.3">VS</text>
<text x="254" y="42.8">110</text>
<text x="58.4" y="59.3">R8</text>
<text x="113" y="58">R11</text>
<text x="161.3" y="59.3">R12</text>
<text x="30.4" y="65.6">MMBT3906</text>
<text x="37.9" y="63.1">Q3</text>
<text x="58.4" y="61.8">330</text>
<text x="85.1" y="64.4">MMBT3906</text>
<text x="92.5" y="61.8">Q2</text>
<text x="113" y="60.6">330</text>
<text x="133.3" y="65.6">MMBT3906</text>
<text x="140.8" y="63.1">Q1</text>
<text x="161.3" y="61.8">330</text>
<text x="222.8" y="119">U10</text>
<text x="216.7" y="121.5">74LVC1T45DW-7</text>
<text x="213.9" y="126.6">VCC(A)</text>
<text x="213.9" y="129.1">GND</text>
<text x="213.9" y="131.7">A</text>
<text x="228.9" y="126.6">VCC(B)</text>
<text x="232.4" y="129.1">DIR</text>
<text x="234.2" y="131.7">B</text>
<text x="153.7" y="146.9">100n</text>
<text x="153.7" y="144.4">C10</text>
<text x="166.4" y="146.9">100n</text>
<text x="166.4" y="144.4">C11</text>
<text x="216.7" y="146.9">74LVC1T45DW-7</text>
<text x="222.8" y="144.4">U11</text>
<text x="109.2" y="152">R4</text>
<text x="109.2" y="154.5">10k</text>
<text x="113.8" y="154.5">DNP</text>
<text x="132.9" y="154.9" transform="rotate(-90 132.9 154.9)">VDDIO</text>
<text x="138" y="152.9" transform="rotate(-90 138 152.9)">VDD</text>
<text x="213.9" y="152">VCC(A)</text>
<text x="213.9" y="154.5">GND</text>
<text x="228.9" y="152">VCC(B)</text>
<text x="232.4" y="154.5">DIR</text>
<text x="125" y="157.1">SDO/AD0</text>
<text x="125" y="159.6">SDA/SDI</text>
<text x="213.9" y="157.1">A</text>
<text x="234.2" y="157.1">B</text>
<text x="125" y="162.2">SCL/SCLK</text>
<text x="125" y="164.7">~{CS}</text>
<text x="137.1" y="162.2">AUX_DA</text>
<text x="137.2" y="164.7">AUX_CL</text>
<text x="42.2" y="171">IN</text>
<text x="63.2" y="171">OUT</text>
<text x="125" y="169.8">FSYNC</text>
<text x="125" y="172.3">INT1</text>
<text x="136.8" y="169.8">REGOUT</text>
<text x="64.3" y="176.1">NC</text>
<text x="135.5" y="178.6" transform="rotate(-90 135.5 178.6)">GND</text>
<text x="160" y="177.4">100n</text>
<text x="160" y="174.9">C12</text>
<text x="42.2" y="181.2">EN</text>
<text x="63" y="181.2">GND</text>
<text x="136.8" y="185">ICM-20948</text>
<text x="136.8" y="182.5">U8</text>
</g>
<g font-size="1.8" fill="#a90000">
<text x="212.7" y="65.8">1</text>
<text x="212.7" y="68.3">2</text>
<text x="245.7" y="68.3">3</text>
<text x="212.7" y="89.9">1</text>
<text x="212.7" y="92.5">2</text>
<text x="245.7" y="92.5">3</text>
<text x="53.1" y="112.5" transform="rotate(-90 53.1 112.5)">3</text>
<text x="48" y="120.1" transform="rotate(-90 48 120.1)">4</text>
<text x="53.1" y="120.1" transform="rotate(-90 53.1 120.1)">1</text>
<text x="58.2" y="120.1" transform="rotate(-90 58.2 120.1)">2</text>
</g>
</svg>
